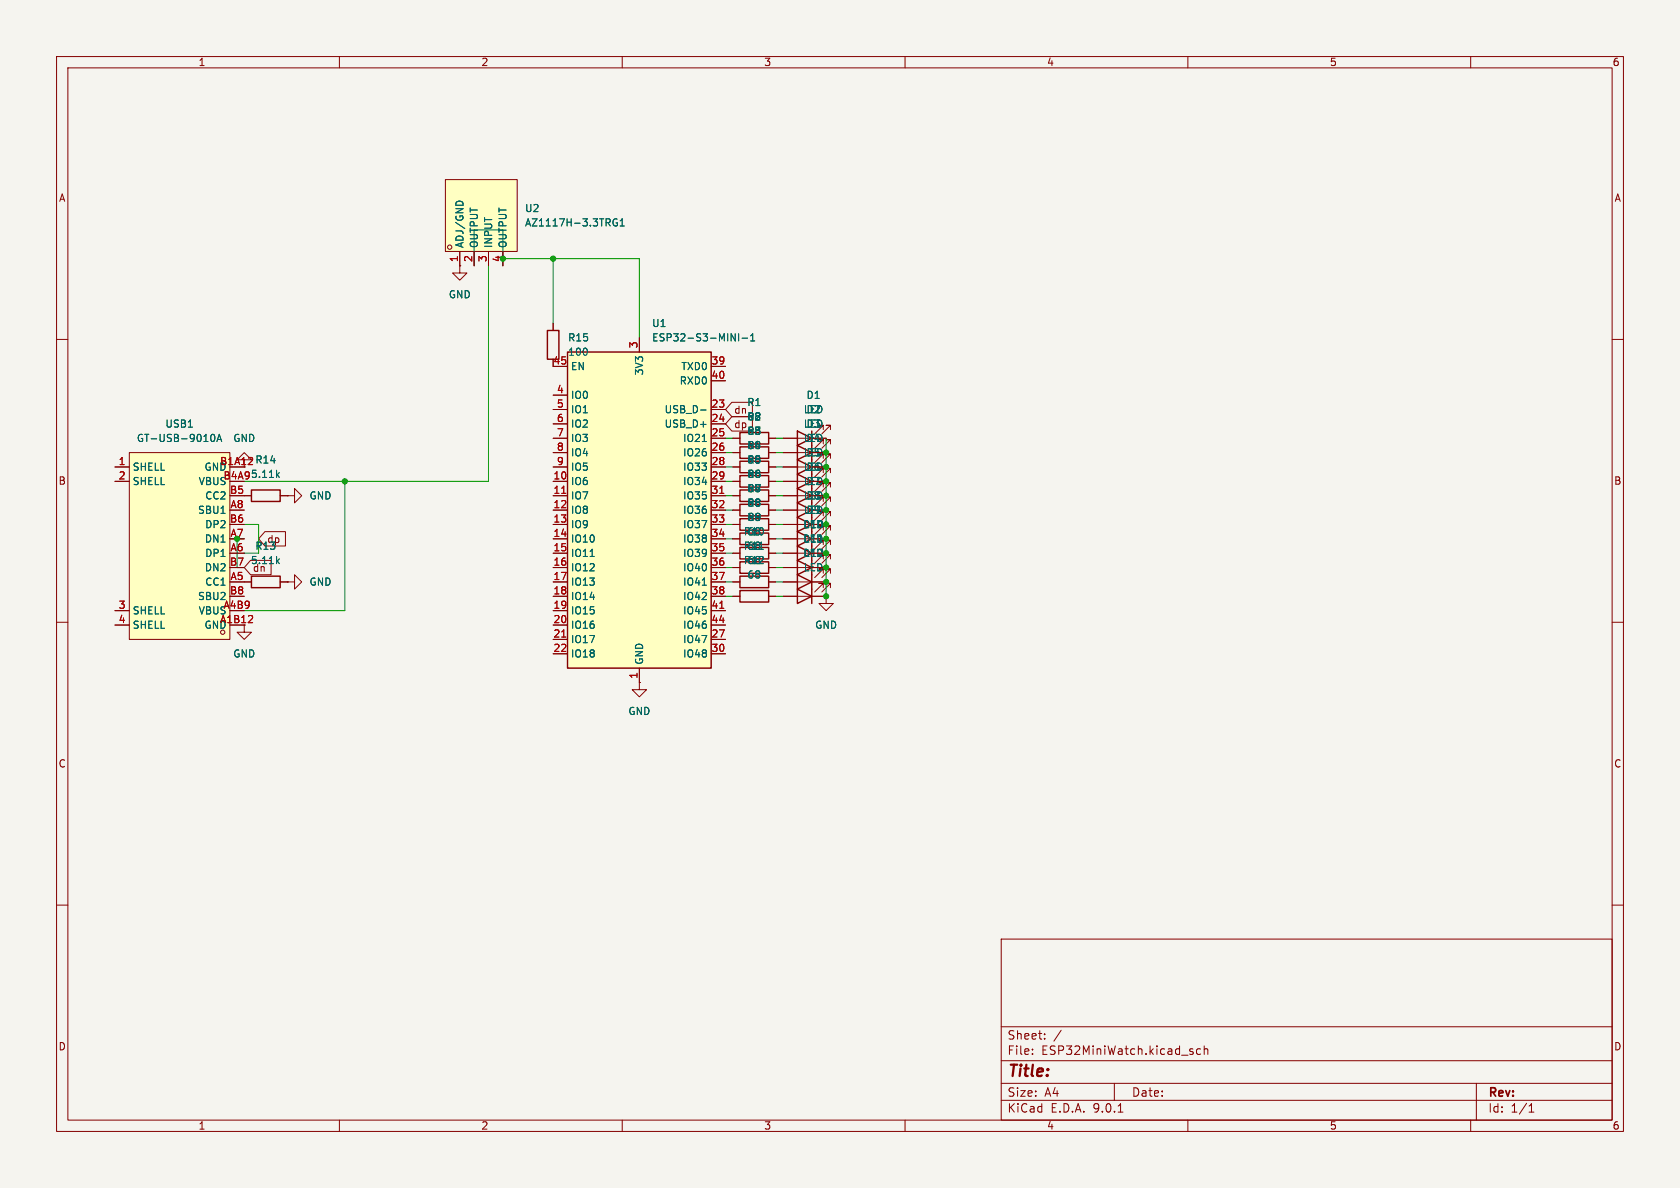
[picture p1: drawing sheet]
<svg xmlns="http://www.w3.org/2000/svg" width="297mm" height="210mm" viewBox="0 0 297 210" stroke-linecap="round" stroke-linejoin="round" font-family="sans-serif">
<path d="M0 0h297v210h-297z" fill="#f5f4ef" stroke="#f5f4ef" stroke-width=".18"/>
<g fill="none" stroke="#840000" stroke-width=".18">
<path d="M10 10h277v190h-277zM12 12h273v186h-273zM60 10v2M110 10v2M160 10v2M210 10v2M260 10v2M81.3 47v1.3h1.2l-1.2 1.2-1.3-1.2h1.3M81.3 47h.1M10 60h2M138.4 77.5h7.6M145.5 75.9v-.7h-.7h.7l-1.5 1.5"/>
<path d="M146.8 75.9v-.7h-.8h.8l-1.5 1.5M285 60h2M129.5 82.6h1.3M129.5 85.1h1.3M129.5 87.6h1.3M135.9 82.6h1.3M135.9 85.1h1.3M135.9 87.6h1.3M138.4 82.6h7.6M145.5 81v-.7h-.7h.7l-1.5 1.5M146.8 81v-.7h-.8h.8l-1.5 1.5M10 110h2"/>
<path d="M43.2 102.9h1.2M49.5 102.9h1.3M285 110h2M10 160h2M177 166h108v32h-108zM285 160h2M60 198v2M110 198v2M160 198v2M177 194.5h108M177 191.5h108M177 187.5h108"/>
<path d="M177 181.5h108M182.5 186.3v.1M182.5 185.5v.1M184.7 183.6v.1M184.7 182.8v.1M187.6 182.1l-1.3 2M197 191.5v3M197.7 196.6h.8M210 198v2M210.7 185.9l.3 .2-.3 .3M210.7 185.4l.2 .1M212.2 185.5l-.4-.1-.3 .3v.4l.2 .2h.5"/>
<path d="M212.9 185.5l.2-.1 .4 .1v.9M212.9 184.9v1.5M260 198v2M261 191.5v6.5M270.3 196.6h.9M270.3 195.5l.4-.4v1.5"/>
</g>
<path d="M141 76.2l2.5 1.3-2.5 1.2zM143.5 76.2v2.5M130.8 84.1h5.1v2h-5.1zM130.8 81.5h5.1v2.1h-5.1zM130.8 86.6h5.1v2h-5.1zM141 81.3l2.5 1.3-2.5 1.2zM143.5 81.3v2.5M44.4 101.9h5.1v2h-5.1z" fill="none" stroke="#840000" stroke-width=".25"/>
<path d="M49 99.2l.4 .4M49.4 98.8l-.5 .5" fill="none" stroke="#006464" stroke-width=".18"/>
<path d="M78.7 31.8h12.7v12.7h-12.7z" fill="#ffffc2"/>
<g fill="none" stroke="#840000" stroke-width=".18">
<path d="M78.7 31.8h12.7v12.7h-12.7zM81.3 44.5v2.5M83.8 44.5v2.5M86.4 44.5v2.5M88.9 44.5v2.5M97.8 57.2v1.2M43.2 81.3h1.2l-1.2-1.3-1.3 1.3h1.3v1.3M43.2 87.6h1.2M49.5 87.6h1.3M138.4 90.2h7.6M145.5 88.6v-.7h-.7h.7l-1.5 1.5M146.8 88.6v-.7h-.8h.8l-1.5 1.5"/>
<circle cx="79.5" cy="43.7" r=".38"/>
</g>
<path d="M80.8 35.7l.3-.1 .6 .1M109.1 38.7a.59 .59 0 0 0-.7 .6 .59 .59 0 0 0 .7 .6v-.5h-.2M109.6 39.9h.8M109.6 39l.4-.3v1.2M49 83.9l.4 .5M49.4 83.6l-.5 .4" fill="none" stroke="#006464" stroke-width=".18"/>
<path d="M96.8 58.4h2v5.1h-2zM44.4 86.6h5.1v2h-5.1zM141 88.9l2.5 1.3-2.5 1.2zM143.5 88.9v2.5" fill="none" stroke="#840000" stroke-width=".25"/>
<path d="M22.9 80h17.7v33h-17.7z" fill="#ffffc2"/>
<g fill="none" stroke="#840000" stroke-width=".18">
<path d="M20.3 85.1h2.6M20.3 82.6h2.6M22.9 80h17.7v33h-17.7zM20.3 110.5h2.6M20.3 108h2.6M43.2 110.5v1.3h1.2l-1.2 1.2-1.3-1.2h1.3"/>
<circle cx="39.4" cy="111.8" r=".38"/>
</g>
<path d="M43.9 110.1h.8M44.6 108.9v.4" fill="none" stroke="#a90000" stroke-width=".18"/>
<path d="M37.4 76.9l.2-.1a.68 .68 0 0 1 .4 .6 .68 .68 0 0 1-.4 .6l-.2-.1-.1-.3zM38.3 78l.5-1.2 .4 1.2M38.5 77.7h.6" fill="none" stroke="#006464" stroke-width=".18"/>
<path d="M100.3 62.2h25.4v55.9h-25.4z" fill="#ffffc2"/>
<g fill="none" stroke="#840000" stroke-width=".25">
<path d="M100.3 62.2h25.4v55.9h-25.4zM130.8 79h5.1v2h-5.1zM130.8 76.5h5.1v2h-5.1zM141 78.7l2.5 1.3-2.5 1.3zM143.5 78.7v2.6M130.8 99.3h5.1v2h-5.1zM130.8 96.8h5.1v2h-5.1zM130.8 94.2h5.1v2.1h-5.1zM130.8 89.2h5.1v2h-5.1zM130.8 91.7h5.1v2h-5.1zM141 99.1l2.5 1.2-2.5 1.3zM141 96.5l2.5 1.3-2.5 1.3z"/>
<path d="M141 91.4l2.5 1.3-2.5 1.3zM141 94l2.5 1.3-2.5 1.2zM141 86.4l2.5 1.2-2.5 1.3zM141 83.8l2.5 1.3-2.5 1.3zM143.5 83.8v5.1M143.5 91.4v15.3M130.8 101.9h5.1v2h-5.1zM130.8 104.4h5.1v2h-5.1zM141 101.6l2.5 1.3-2.5 1.2zM141 104.1l2.5 1.3-2.5 1.3z"/>
</g>
<g fill="none" stroke="#840000" stroke-width=".18">
<path d="M81.3 47h.1M81.3 44.5v2.5M83.8 44.5v2.5M86.4 44.5v2.5M88.9 44.5v2.5M97.8 57.2v1.2M113 59.7v2.5M97.8 64.8h2.5M97.8 69.9h2.5M97.8 72.4h2.5M97.8 74.9h2.5M97.8 77.5h2.5"/>
<path d="M125.7 64.8h2.6M125.7 72.4h2.6M125.7 74.9h2.6M125.7 77.5h2.6M125.7 67.3h2.6M129.4 71.1h3.6v2.6h-3.6l-1.1-1.3zM129.4 73.7h3.6v2.5h-3.6l-1.1-1.3zM129.5 77.5h1.3M135.9 77.5h1.3M138.4 77.5h2.6M143.5 77.5h2.5M145.5 78.5v-.8h-.7h.7l-1.5 1.5"/>
<path d="M146.8 78.5v-.8h-.8h.8l-1.5 1.5M20.3 82.6h2.6M20.3 85.1h2.6M43.2 87.6h1.2M44.3 99.1h3.6v2.5h-3.6l-1.1-1.3zM46.8 94h3.7v2.5h-3.7l-1.1-1.2zM49.5 87.6h1.3M50.8 87.6h1.3v-1.2l1.2 1.2-1.2 1.3v-1.3M50.8 87.6h.1M97.8 80h2.5M97.8 82.6h2.5M97.8 85.1h2.5"/>
<path d="M97.8 87.6h2.5M97.8 90.2h2.5M97.8 92.7h2.5M97.8 95.3h2.5M97.8 97.8h2.5M125.7 80h2.6M125.7 82.6h2.6M125.7 85.1h2.6M125.7 87.6h2.6M125.7 90.2h2.6M125.7 92.7h2.6M125.7 95.3h2.6"/>
<path d="M125.7 97.8h2.6M129.5 80h1.3M129.5 82.6h1.3M129.5 85.1h1.3M129.5 87.6h1.3M129.5 90.2h1.3M129.5 92.7h1.3M129.5 95.3h1.3M129.5 97.8h1.3M135.9 80h1.3M135.9 82.6h1.3M135.9 85.1h1.3"/>
<path d="M135.9 87.6h1.3M135.9 90.2h1.3M135.9 92.7h1.3M135.9 95.3h1.3M135.9 97.8h1.3M138.4 80h7.6M138.4 82.6h2.6M138.4 85.1h7.6M138.4 87.6h7.6M138.4 90.2h2.6M138.4 92.7h7.6M138.4 95.3h7.6"/>
<path d="M138.4 97.8h7.6M143.5 82.6h2.5M143.5 90.2h2.5M145.5 98.8v-.8h-.7h.7l-1.5 1.6M145.5 96.3v-.8h-.7h.7l-1.5 1.5M145.5 91.2v-.8h-.7h.7l-1.5 1.5M145.5 93.7v-.7h-.7h.7l-1.5 1.5M145.5 86.1v-.8h-.7h.7l-1.5 1.6M145.5 83.6v-.8h-.7h.7l-1.5 1.5M146.8 98.8v-.8h-.8h.8l-1.5 1.6M146.8 96.3v-.8h-.8h.8l-1.5 1.5M146.8 91.2v-.8h-.8h.8l-1.5 1.5"/>
<path d="M146.8 93.7v-.7h-.8h.8l-1.5 1.5M146.8 86.1v-.8h-.8h.8l-1.5 1.6M146.8 83.6v-.8h-.8h.8l-1.5 1.5M20.3 108h2.6M20.3 110.5h2.6M43.2 102.9h1.2M49.5 102.9h1.3M50.8 102.9h1.3v-1.3l1.2 1.3-1.2 1.2v-1.2M50.8 102.9h.1M97.8 100.3h2.5M97.8 102.9h2.5M97.8 105.4h2.5"/>
<path d="M97.8 108h2.5M97.8 110.5h2.5M97.8 113h2.5M97.8 115.6h2.5M113 118.1v2.6M125.7 100.3h2.6M125.7 102.9h2.6M125.7 105.4h2.6M125.7 108h2.6M125.7 110.5h2.6M125.7 113h2.6M125.7 115.6h2.6"/>
<path d="M129.5 100.3h1.3M129.5 102.9h1.3M129.5 105.4h1.3M135.9 100.3h1.3M135.9 102.9h1.3M135.9 105.4h1.3M138.4 100.3h7.6M138.4 102.9h7.6M138.4 105.4h7.6M145.5 101.3v-.7h-.7h.7l-1.5 1.5M145.5 103.9v-.8h-.7h.7l-1.5 1.5M146 105.4v1.3h1.3l-1.3 1.3-1.2-1.3h1.2"/>
<path d="M146 105.4h.1M146.8 101.3v-.7h-.8h.8l-1.5 1.5M146.8 103.9v-.8h-.8h.8l-1.5 1.5M113 120.7v1.2h1.3l-1.3 1.3-1.2-1.3h1.2M113 120.7h.1"/>
</g>
<path d="M99.3 87.2h.7M127.2 87.2h.8M43.9 110.1h.8M44.6 108.9v.4M99.3 112.6h.7M127.2 107.5h.8" fill="none" stroke="#a90000" stroke-width=".18"/>
<g fill="none" stroke="#006464" stroke-width=".18">
<path d="M80.8 35.7l.3-.1 .6 .1M109.1 38.7a.59 .59 0 0 0-.7 .6 .59 .59 0 0 0 .7 .6v-.5h-.2M109.6 39.9h.8M109.6 39l.4-.3v1.2M129.3 59l.7 1.3v-1.3M130.6 59v1.3M131.2 59.8h1M132.7 59.4l.4-.4v1.3M37.4 76.9l.2-.1a.68 .68 0 0 1 .4 .6 .68 .68 0 0 1-.4 .6l-.2-.1-.1-.3zM38.3 78l.5-1.2 .4 1.2M38.5 77.7h.6M123.9 72.5h.9"/>
<path d="M124.2 78h.7M132.7 60.3h.7M49 83.9l.4 .5M49 99.2l.4 .4M49.4 83.6l-.5 .4M49.4 98.8l-.5 .5M104.3 98.4h.8M134.2 97.1h.8M124.2 103.4h.7"/>
</g>
<g fill="none" stroke="#009600" stroke-width=".18">
<path d="M83.8 47v-6.4h5.1v5.1h24.1v14M86.4 47v38.1h-43.2M97.8 45.7v11.5M128.3 77.5h1.2M137.2 77.5h1.2M146 77.5v27.9M41.9 95.3v5M43.2 92.7h2.5v5.1h-2.5M61 85.1v22.9h-17.8M128.3 95.3h1.2M128.3 92.7h1.2M128.3 87.6h1.2"/>
<path d="M128.3 90.2h1.2M128.3 82.6h1.2M128.3 97.8h1.2M128.3 80h1.2M128.3 85.1h1.2M137.2 95.3h1.2M137.2 92.7h1.2M137.2 87.6h1.2M137.2 90.2h1.2M137.2 82.6h1.2M137.2 97.8h1.2M137.2 80h1.2"/>
<path d="M137.2 85.1h1.2M128.3 100.3h1.2M128.3 105.4h1.2M128.3 102.9h1.2M137.2 100.3h1.2M137.2 105.4h1.2M137.2 102.9h1.2"/>
</g>
<g fill="#009600" stroke="#009600" stroke-width=".18">
<circle cx="146" cy="90.2" r=".46"/>
<circle cx="146" cy="82.6" r=".46"/>
<circle cx="146" cy="85.1" r=".46"/>
<circle cx="146" cy="92.7" r=".46"/>
<circle cx="146" cy="87.6" r=".46"/>
<circle cx="146" cy="80" r=".46"/>
<circle cx="88.9" cy="45.7" r=".46"/>
<circle cx="97.8" cy="45.7" r=".46"/>
<circle cx="61" cy="85.1" r=".46"/>
<circle cx="41.9" cy="95.3" r=".46"/>
<circle cx="146" cy="100.3" r=".46"/>
<circle cx="146" cy="95.3" r=".46"/>
<circle cx="146" cy="97.8" r=".46"/>
<circle cx="146" cy="102.9" r=".46"/>
<circle cx="146" cy="105.4" r=".46"/>
</g>
<text font-size="2.8" fill="#840000" x="178" y="190.9">Title:</text>
<g font-size="2.1" fill="#840000">
<text x="178" y="184">Sheet:</text>
<text x="178" y="186.7">File:</text>
<text x="184.1" y="186.7">ESP32MiniWatch.kicad_sch</text>
<text x="178" y="196.9">KiCad</text>
<text x="178" y="194.1">Size:</text>
<text x="184.7" y="194.1">A4</text>
<text x="185.7" y="196.9">E.D.A.</text>
<text x="193.3" y="196.9">9.0.1</text>
<text x="200" y="194.1">Date:</text>
<text x="263" y="194.3">Rev:</text>
<text x="263" y="196.9">Id:</text>
<text x="267.1" y="196.9">1/1</text>
</g>
<g font-size="1.8" fill="#840000">
<text x="35" y="11.9">1</text>
<text x="85" y="11.9">2</text>
<text x="135" y="11.9">3</text>
<text x="185" y="11.9">4</text>
<text x="235" y="11.9">5</text>
<text x="285" y="11.9">6</text>
<text x="10.3" y="35.9">A</text>
<text x="285.3" y="35.9">A</text>
<text x="129.7" y="73.3">dn</text>
<text x="129.7" y="75.9">dp</text>
<text x="10.3" y="85.9">B</text>
<text x="285.3" y="85.9">B</text>
<text x="38.8" y="110.2">A1B12</text>
<text x="10.3" y="135.9">C</text>
<text x="285.3" y="135.9">C</text>
<text x="10.3" y="185.9">D</text>
<text x="285.3" y="185.9">D</text>
<text x="35" y="199.9">1</text>
<text x="85" y="199.9">2</text>
<text x="135" y="199.9">3</text>
<text x="185" y="199.9">4</text>
<text x="235" y="199.9">5</text>
<text x="285" y="199.9">6</text>
</g>
<g font-size="1.8" fill="#006464">
<text x="92.7" y="40.2">AZ1117H-3.3TRG1</text>
<text x="92.7" y="37.7">U2</text>
<text x="82.1" y="43.9" transform="rotate(-90 82.1 43.9)">ADJ/GND</text>
<text x="84.7" y="43.9" transform="rotate(-90 84.7 43.9)">OUTPUT</text>
<text x="87.2" y="43.9" transform="rotate(-90 87.2 43.9)">INPUT</text>
<text x="89.8" y="43.9" transform="rotate(-90 89.8 43.9)">OUTPUT</text>
<text x="79.2" y="52.9">GND</text>
<text x="115.2" y="58">U1</text>
<text x="100.3" y="63.1">100</text>
<text x="100.3" y="60.6">R15</text>
<text x="100.8" y="65.6">EN</text>
<text x="115.2" y="60.6">ESP32-S3-MINI-1</text>
<text x="120.4" y="65.6">TXD0</text>
<text x="100.8" y="70.7">IO0</text>
<text x="113.9" y="66.4" transform="rotate(-90 113.9 66.4)">3V3</text>
<text x="120.1" y="68.2">RXD0</text>
<text x="132" y="72">R1</text>
<text x="142.5" y="70.7">D1</text>
<text x="29.1" y="75.8">USB1</text>
<text x="100.8" y="73.3">IO1</text>
<text x="100.8" y="75.8">IO2</text>
<text x="117.4" y="73.3">USB_D-</text>
<text x="117.4" y="75.8">USB_D+</text>
<text x="132" y="77.1">68</text>
<text x="132" y="74.5">68</text>
<text x="142" y="73.3">LED</text>
<text x="142" y="75.8">LED</text>
<text x="142.5" y="75.8">D3</text>
<text x="142.5" y="73.3">D2</text>
<text x="23.4" y="83.4">SHELL</text>
<text x="24.1" y="78.3">GT-USB-9010A</text>
<text x="41.1" y="78.3">GND</text>
<text x="100.8" y="78.3">IO3</text>
<text x="100.8" y="80.9">IO4</text>
<text x="100.8" y="83.4">IO5</text>
<text x="120.7" y="78.3">IO21</text>
<text x="120.7" y="80.9">IO26</text>
<text x="120.7" y="83.4">IO33</text>
<text x="132" y="82.1">68</text>
<text x="132" y="79.6">68</text>
<text x="142" y="78.3">LED</text>
<text x="142" y="83.4">LED</text>
<text x="142" y="80.9">LED</text>
<text x="142.5" y="83.4">D6</text>
<text x="142.5" y="80.9">D5</text>
<text x="142.5" y="78.3">D4</text>
<text x="23.4" y="86">SHELL</text>
<text x="35" y="86">VBUS</text>
<text x="36.2" y="88.5">CC2</text>
<text x="44.3" y="84.7">5.11k</text>
<text x="54.6" y="88.5">GND</text>
<text x="100.8" y="86">IO6</text>
<text x="100.8" y="88.5">IO7</text>
<text x="120.7" y="86">IO34</text>
<text x="120.7" y="88.5">IO35</text>
<text x="132" y="84.7">68</text>
<text x="132" y="87.2">68</text>
<text x="132" y="89.8">68</text>
<text x="142" y="86">LED</text>
<text x="142" y="88.5">LED</text>
<text x="142.5" y="86">D7</text>
<text x="142.5" y="88.5">D8</text>
<text x="34.9" y="91">SBU1</text>
<text x="36.2" y="93.6">DP2</text>
<text x="100.8" y="91">IO8</text>
<text x="100.8" y="93.6">IO9</text>
<text x="120.7" y="91">IO36</text>
<text x="120.7" y="93.6">IO37</text>
<text x="131.4" y="94.8">R10</text>
<text x="132" y="94.8">68</text>
<text x="132" y="92.3">68</text>
<text x="141.9" y="93.6">D10</text>
<text x="142" y="91">LED</text>
<text x="142.5" y="91">D9</text>
<text x="36.1" y="101.2">DN2</text>
<text x="36.1" y="96.1">DN1</text>
<text x="36.2" y="98.7">DP1</text>
<text x="44.3" y="99.9">5.11k</text>
<text x="44.6" y="101.3">dn</text>
<text x="45" y="97.4">R13</text>
<text x="47.1" y="96.2">dp</text>
<text x="100.8" y="96.1">IO10</text>
<text x="100.8" y="98.7">IO11</text>
<text x="100.8" y="101.2">IO12</text>
<text x="120.7" y="96.1">IO38</text>
<text x="120.7" y="98.7">IO39</text>
<text x="120.7" y="101.2">IO40</text>
<text x="131.4" y="97.4">R11</text>
<text x="131.4" y="99.9">R12</text>
<text x="132" y="99.9">68</text>
<text x="132" y="97.4">68</text>
<text x="141.9" y="96.1">D11</text>
<text x="141.9" y="98.7">D12</text>
<text x="142" y="101.2">LED</text>
<text x="142" y="96.1">LED</text>
<text x="34.9" y="106.3">SBU2</text>
<text x="36.2" y="103.7">CC1</text>
<text x="39.4" y="107.7">A4B9</text>
<text x="54.6" y="103.7">GND</text>
<text x="100.8" y="103.7">IO13</text>
<text x="100.8" y="106.3">IO14</text>
<text x="120.7" y="103.7">IO41</text>
<text x="120.7" y="106.3">IO42</text>
<text x="132" y="102.5">68</text>
<text x="23.4" y="111.4">SHELL</text>
<text x="23.4" y="108.8">SHELL</text>
<text x="35" y="108.8">VBUS</text>
<text x="100.8" y="108.8">IO15</text>
<text x="100.8" y="111.4">IO16</text>
<text x="100.8" y="113.9">IO17</text>
<text x="120.7" y="108.8">IO45</text>
<text x="120.7" y="111.4">IO46</text>
<text x="120.7" y="113.9">IO47</text>
<text x="144" y="111.4">GND</text>
<text x="41.1" y="116.4">GND</text>
<text x="100.8" y="116.4">IO18</text>
<text x="113.9" y="117.6" transform="rotate(-90 113.9 117.6)">GND</text>
<text x="120.7" y="116.4">IO48</text>
<text x="111" y="126.6">GND</text>
</g>
<g font-size="1.8" fill="#a90000">
<text x="81" y="46.4" transform="rotate(-90 81 46.4)">1</text>
<text x="83.6" y="46.4" transform="rotate(-90 83.6 46.4)">2</text>
<text x="86.1" y="46.4" transform="rotate(-90 86.1 46.4)">3</text>
<text x="88.6" y="46.4" transform="rotate(-90 88.6 46.4)">4</text>
<text x="97.7" y="64.5">45</text>
<text x="112.8" y="61.7" transform="rotate(-90 112.8 61.7)">3</text>
<text x="125.7" y="64.5">39</text>
<text x="98.4" y="69.6">4</text>
<text x="125.7" y="67.1">40</text>
<text x="98.4" y="72.1">5</text>
<text x="98.4" y="74.7">6</text>
<text x="98.4" y="77.2">7</text>
<text x="125.7" y="72.1">23</text>
<text x="125.7" y="74.7">24</text>
<text x="125.7" y="77.2">25</text>
<text x="20.9" y="82.3">1</text>
<text x="36.1" y="83.4">GND</text>
<text x="38.8" y="82.3">B1A12 R14</text>
<text x="98.4" y="79.8">8</text>
<text x="98.4" y="82.3">9</text>
<text x="125.7" y="79.8">26</text>
<text x="125.7" y="82.3">28</text>
<text x="20.9" y="84.8">2</text>
<text x="39.4" y="84.8">B4A9</text>
<text x="40.6" y="87.4">B5</text>
<text x="40.7" y="89.9">A8</text>
<text x="97.7" y="84.8">10</text>
<text x="97.7" y="87.4">11</text>
<text x="97.7" y="89.9">12</text>
<text x="125.7" y="84.8">29</text>
<text x="125.7" y="87.4">31</text>
<text x="125.7" y="89.9">32</text>
<text x="40.6" y="92.5">B6</text>
<text x="40.7" y="95">A7</text>
<text x="97.7" y="92.5">13</text>
<text x="97.7" y="95">14</text>
<text x="125.7" y="92.5">33</text>
<text x="125.7" y="95">34</text>
<text x="40.6" y="100.1">B7</text>
<text x="40.7" y="97.5">A6</text>
<text x="97.7" y="97.5">15</text>
<text x="97.7" y="100.1">16</text>
<text x="125.7" y="97.5">35</text>
<text x="125.7" y="100.1">36</text>
<text x="20.9" y="107.7">3</text>
<text x="40.6" y="105.2">B8</text>
<text x="40.7" y="102.6">A5</text>
<text x="97.7" y="102.6">17</text>
<text x="97.7" y="105.2">18</text>
<text x="97.7" y="107.7">19</text>
<text x="125.7" y="102.6">37</text>
<text x="125.7" y="105.2">38</text>
<text x="125.7" y="107.7">41</text>
<text x="20.9" y="110.2">4</text>
<text x="36.1" y="111.4">GND</text>
<text x="97.7" y="110.2">20</text>
<text x="97.7" y="112.8">21</text>
<text x="125.7" y="110.2">44</text>
<text x="125.7" y="112.8">27</text>
<text x="97.7" y="115.3">22</text>
<text x="125.7" y="115.3">30</text>
<text x="112.8" y="120.1" transform="rotate(-90 112.8 120.1)">1</text>
</g>
</svg>
